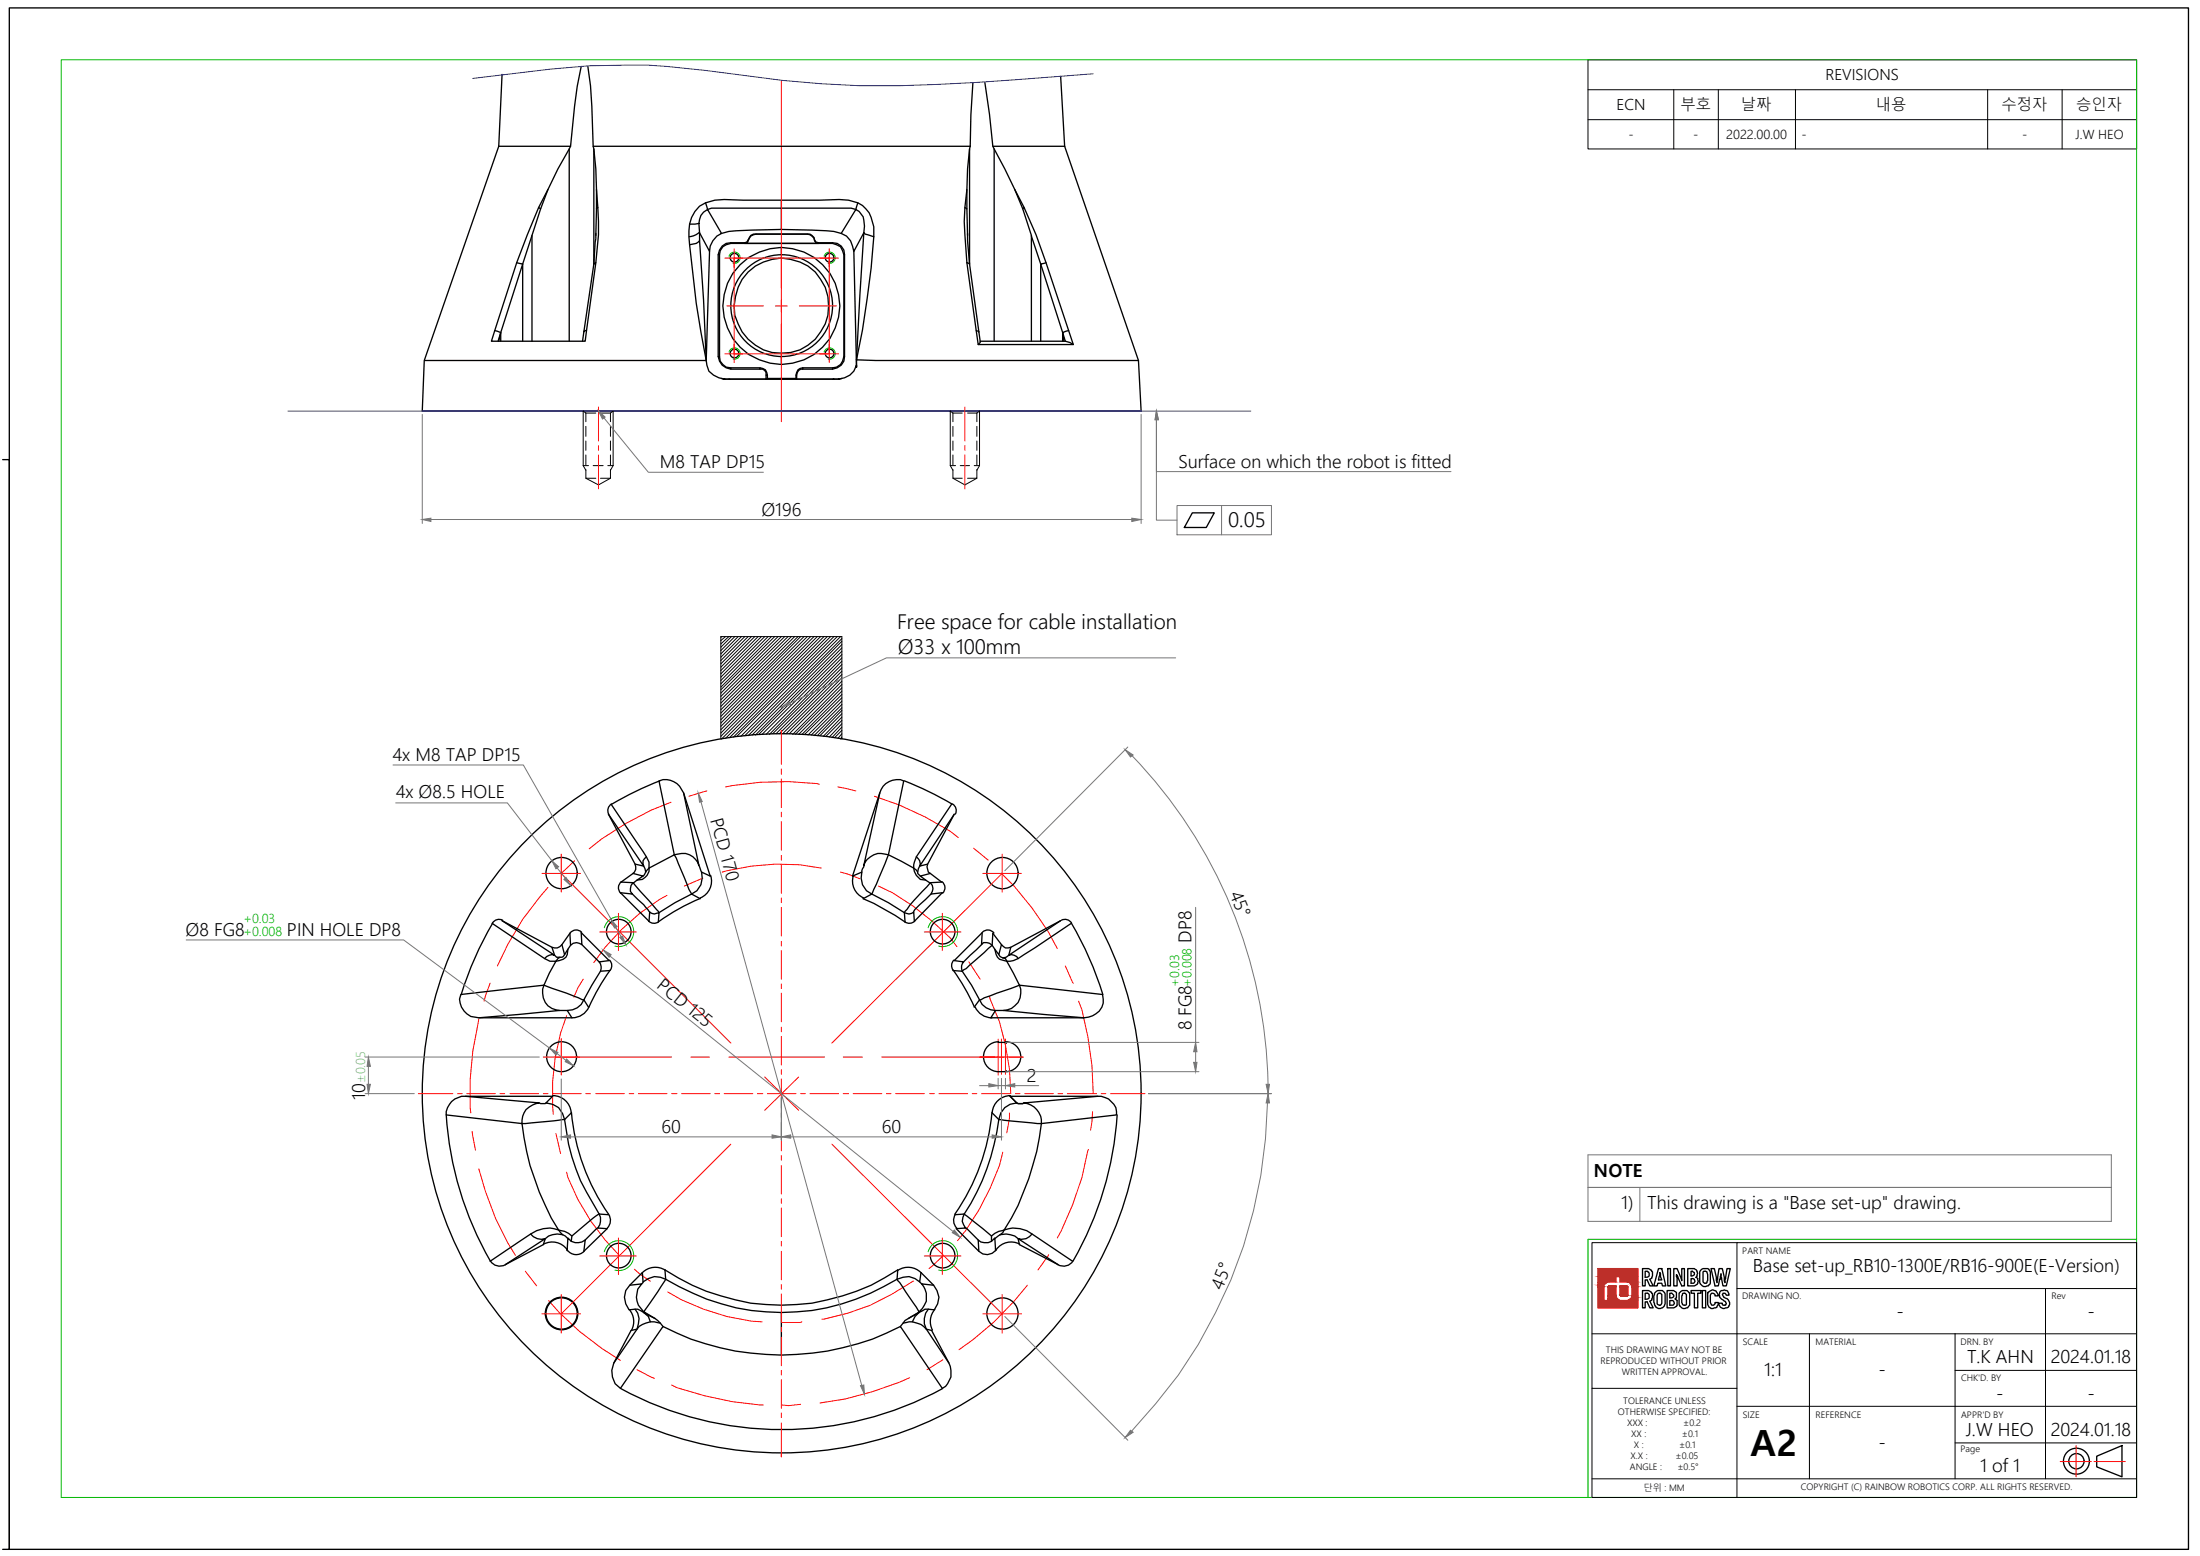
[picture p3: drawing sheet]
<svg xmlns="http://www.w3.org/2000/svg" width="420mm" height="297mm" viewBox="0 0 420 297" stroke-linecap="round" stroke-linejoin="round" font-family="sans-serif">
<g fill="none" stroke="#000" stroke-width=".25">
<path d="M1.8 1.5h416.2v294.3h-416.2zM95.9 14.2l-.6 13.7M111 12.7l-.8 3.8-.5 3.8-.7 7.6M112.3 12.7l.5 3.7 .5 11.5M185.8 15.9l-.4 6.1-.1 5.9M188.1 15.7l.9 6.1 .6 6.1M202.6 14.6l.7 13.3M95.3 27.9l-14.3 40.9-.4 9.7h137.3l-.5-9.7M95.3 27.9h13.7l-2.4 4.3-3.7 7.4-4.2 10.6M102.9 39.6l.4 .3M104.6 36.2l-1.3 3.7-1.7 5v20.2M108.7 28.4v36.7"/>
<path d="M113.4 28.4v22M113.9 39.9l-.1 5.6M113.9 36.2v3.7M114.2 39.6l-.3 .3M134.7 38.7l.4 1.3 .8-.3h13.3v4.1M149.2 38.2v1.5h13.4l.8 .3 .4-1.3M163.4 40a3.3 3.3 0 0 1 1.7 3.2l-.1 1.2-1.9 3.6-.7-2-.7-.9-1-.5zM184.3 39.6l.4 .3 .1 5M184.7 36.2v3.7M185.2 28.4v22M185.3 27.9h-72l.5 4.3 .1 4a55.2 55.2 0 0 1-.1 14l-2 14.9h-17.9l4.8-14.9M185.3 27.9l-.5 4.3-.1 4-.5 6.1 .5 7.9"/>
<path d="M189.9 28.4v36.7M193.8 36.2l1.5 3.7 1.7 5v20.2M195.6 39.6l-.3 .3M203.3 27.9h-13.7l6 11.7 2.3 5.2 7.1 21h-18.2l-2.1-15.6M203.3 27.9l14.1 40.9M98.7 50.2l1.1 .2-4.2 13.1-.3 1.6M101.6 44.9l-1.8 5.5v14.7M113.4 50.4l-2.1 14.7M113.8 45.6l-.4 4.8M113.8 50.2l-.4 .2M113.8 44.6v.3M131.7 42.8l-.1 1.3 .1 2.6a187.6 187.6 0 0 0 3.2 22.1"/>
<path d="M131.7 42.8a5.4 5.4 0 0 1 4.8-4.6l1.8-.1 3.6 .1h14.7l3.7-.1a6 6 0 0 1 5.7 2.5l.9 2.7a136.9 136.9 0 0 1-3.3 25.4l1.4-24.3M133.5 42.7l-1.8 .1M133.6 44.3l-.7 .5-1.3 .4M133.6 44.4l1.3 24.4M133.6 46l-.6 .5-1.3 .2M134.4 40.5l.7-.5 2.7 4.6a3.8 3.8 0 0 0-2.3 3.4l-1.9-3.6a4.2 4.2 0 0 1 .8-3.9zM135.5 48l-.6 20.8M137.4 48.6v19.5h-.2M137.8 44.6l1.4-.4a132.3 132.3 0 0 1 20.1 0l1.4 .4M139.6 46.3v.2h19.4v-.2M139.6 46.5a2.17 2.17 0 0 0-2.2 2.1h-.2M142.2 46.5h14.1"/>
<path d="M142.9 45.8l-.2 .5-.5 .2v-.2M142.9 46a1.55 1.55 0 0 1 1.5-1.3h9.8a1.57 1.57 0 0 1 1.4 1.3M149.2 47.2v1.4M155.6 45.8l.2 .5 .5 .2v-.2M159 46.5l1.5 .6 .7 1.5h.1M161.2 48.6v19.5h.1M163.1 48l.5 22.1M165 44.4l.2 .3 1.7 .5M184.7 50.2l.5 .2M184.8 44.6l.4 5.8M185.2 50.4l1.7 13M197 44.9l1.8 5.5v14.7"/>
<path d="M199.8 50.2l-1 .2 4.1 13.1M81.2 68.8h53.7a3 3 0 0 0 2.4 3.3l1.1 .3h20.7a4 4 0 0 0 4.5-2.7v.4v-1.4l3.7 .1h50.1M94.5 63.1l1.1 .4-.5 1.6M95.6 63.5v1.6M112 63.1l-.5 .1v.2M137.4 68.1a2.17 2.17 0 0 0 2.2 2.1v.3M137.8 72.2l.4 .2M138.4 72.4h-.2h1.1M139.2 72.4h20.1h-.2M139.6 70.2h5.6v.3M145.2 70.2a1.31 1.31 0 0 1 1.4 1.4M146.3 71.6h.3v.6"/>
<path d="M149.2 68.2v1.4M152.1 71.6h-.1v.6l.1 .2a1.4 1.4 0 0 1 1.2-1.9h5.7a2.38 2.38 0 0 0 2.3-2.4v-19.5a2.18 2.18 0 0 0-2.3-2.3h-2.7l-.5-.1-.2-.4a1.29 1.29 0 0 0-1.4-1.1h-9.8a1.32 1.32 0 0 0-1.5 1.1l-.3 .4-.4 .1h-2.6a2.38 2.38 0 0 0-2.4 2.3v19.5a2.63 2.63 0 0 0 2.4 2.4h5.6a.95 .95 0 0 1 1.1 1.1v.8l.3-.2h5.4M153.3 70.2a1.31 1.31 0 0 0-1.3 1.4M159 70.2h-5.7v.3M159.3 72.4h1h-.2M160.8 72.2l-.5 .2M161.2 68.1a2.17 2.17 0 0 1-2.2 2.1v.3M186.4 63.1l.5 .3M186.8 65.8l.4-.4v-.3h16.3l.8 .3 .7 .4M186.9 63.4l.3 1.7M202.9 63.5l.3 1.6M202.9 63.5v1.6"/>
<path d="M204.1 63.1l-1.2 .4 .6 1.6M.5 87.7h1.3v208.1h-1.3M227.7 97.9h4.2l-1.5 2.8h-4.2zM116.7 153.5l6.7 10.1 .6 1v1.1l4.8-2.5M116.8 153.5a1.46 1.46 0 0 0-.6 1.9M125.9 149.1a3.6 3.6 0 0 1 4.7 2.3l2.9 13.8a3.2 3.2 0 0 0-4.1-2.1l-.6 .1zM126 149l-4.6 2.1-4.5 2.4M130.6 151.4l5 15.8-1.6-.7a3.4 3.4 0 0 1-1.9 4.2l-.5-.9-2.4-6-.4-.6M168 151.4l-5.2 15.8 1.8-.7a3.4 3.4 0 0 0 1.9 4.2l3.2-7.5 4.8 2.5v-.6l.5-1.5 6.7-10.1M168.7 150.1a3.5 3.5 0 0 1 3.9-1l-2.9 14.1a3.5 3.5 0 0 0-4.7 2l3-13.8zM172.7 149l4.6 2.1 4.5 2.4M181.9 153.5a1.46 1.46 0 0 1 .6 1.9"/>
<path d="M94 176.3l10 6.7 1 .5h1.2l-1.3 2.3-1 2.3 7.6 2.8a3.3 3.3 0 0 1-3.2 2M94.1 176.2a64.3 64.3 0 0 0-6 13.7M96 175.7a1.46 1.46 0 0 0-1.9 .5M111.1 178a1.46 1.46 0 0 0-2.2 .1M118.7 168.3a1.46 1.46 0 0 0-.2 2.2M120.8 170.7l2.1 2 1.2 1.4M120.9 166.7l-2.3 1.7 2.4 .1a1.35 1.35 0 0 0-.2 2.2l-2.3-.3 5.5 5.5 .1-1.8a1.41 1.41 0 0 0 1.8 .1l-.2 1.8M120.9 166.7l1.9 .5-1.8 1.3M120.9 168.5l5 5.7 3-1.9 3.2-1.6 1.6 .9M121.3 165l1.6 .3a1.21 1.21 0 0 1-.1 1.9M123.3 166.5l.7-.8a2.12 2.12 0 0 1-2.3 2.3M123.4 163.6a1.27 1.27 0 0 0-.5 1.7l-6.7-9.9 5.1 9.6a1.39 1.39 0 0 1-.4 1.7"/>
<path d="M123.9 175.8a1.46 1.46 0 0 0 1.9 .2M133.5 165.2l.5 1.3M133.7 171.5a40.3 40.3 0 0 0-7.9 4.5M135.7 167.1a3.5 3.5 0 0 1-2 4.3M163 167.1a3.5 3.5 0 0 0 2 4.3M164.8 171.6l1.7-.9 3.2 1.6 3 1.9 .1 1.8a53.2 53.2 0 0 0-8-4.4zM165 165.2l-.4 1.3M174.7 175.8a1.46 1.46 0 0 1-1.9 .2M175 163.6a1.47 1.47 0 0 1 .6 1.7l6.6-9.9-5 9.6-.2 .5 .3 1 2.5 1.9-2.3 .1-1.7-1.3 1.9-.5M175.3 166.5l-.8-.8a2.96 2.96 0 0 0 1.3 2.2l1 .1M177.2 165l-1.6 .3a1.21 1.21 0 0 0 .2 1.9M177.5 168.5a1.35 1.35 0 0 1 .3 2.2l2.2-.3-5.4 5.5-.1-1.8a1.41 1.41 0 0 1-1.8 .1l.5-.6a27.4 27.4 0 0 1 3.8-4.3l.7-.8"/>
<path d="M177.8 170.7l-2.2 2a2.85 2.85 0 0 0-1.1 1.4M179.9 168.3a1.46 1.46 0 0 1 .1 2.2M187.6 178l-.1 2.3 .3-.4h.7l.5 .2 .5 .4-5 4.4-.7 .5a1.62 1.62 0 0 1 .2-1.8l-1.8-.2zM187.6 178a1.46 1.46 0 0 1 2.2 .1M189.6 178.2l1.7 2.1-.5 1.9-1.3-1.7zM202.7 175.7a1.46 1.46 0 0 1 1.9 .5M204.6 176.3l-9 5.9a4.4 4.4 0 0 1-3.3 1.3l2.4 4.6M204.6 176.2a64.3 64.3 0 0 1 6 13.7M88 189.9l15.9-1.8a3.4 3.4 0 0 0 2.9 4.8l-15.4 1.4-.7-.1a3.5 3.5 0 0 1-2.9-3.5zM105.4 180.8l.5 1.6 .4 .3h1l.5-.5M106.8 192.9h1.5l.9 1.4h-17.8M107.3 180.3l.5 1.9"/>
<path d="M107.8 182.2l1.2-1.7-.2-2.3-1.5 2.1a1.45 1.45 0 0 1-1.9 .5l-9.5-5 10 6.6a1.73 1.73 0 0 0-1.9 .6M108.5 181.2a1.79 1.79 0 0 1-1.7 2.2l-.6 .1 .7-.8M109 180.5a1.54 1.54 0 0 1 2.1-.2l-.1-2.3 5.3 5.4-1.9 .2a1.73 1.73 0 0 1 .3 1.8M111.1 180.3l3.3 3.3M116.4 183.3a1.46 1.46 0 0 1 .2 1.9M116.5 185.3l-1.8 .1-1.7 2.7-1.5 2.8 .9 1.4M116.5 185.2a47.4 47.4 0 0 0-4.3 7.5 3.5 3.5 0 0 1-2.9 1.6M182 185.3l1.8 .1 1.7 2.7 1.6 2.8-1 1.4M182 185.2a40.3 40.3 0 0 1 4.1 7M182.2 183.3a1.46 1.46 0 0 0-.2 1.9M186.2 192.2a3.5 3.5 0 0 0 3.2 2.1M187.5 180.3l-3.5 3.3"/>
<path d="M190 181.2a2.16 2.16 0 0 0 2.3 2.3l-.3-.5-.5-.1M190.6 199h1.4M190.7 198.9a2.86 2.86 0 0 0-2.9 2.8 2.86 2.86 0 0 0 2.9 2.9M191.3 180.3a1.27 1.27 0 0 0 1.7 .5l9.6-5-9.9 6.6a1.47 1.47 0 0 1 1.7 .6M191.6 192.9h-1.5l-.9 1.4h17.8M192 199.1h.1M192.1 198.9a2.86 2.86 0 0 1 2.8 2.8 2.86 2.86 0 0 1-2.8 2.9M193 180.8l-.3 1.6-.5 .3-.7 .2-.5-.3-.2-.4M194.7 188.1l15.9 1.8a3.5 3.5 0 0 1-3.6 4.4l-15.4-1.4a3.4 3.4 0 0 0 3.1-4.8zM194.7 188.1l-7.6 2.8a3.3 3.3 0 0 0 3 2M85.2 212.8a62.4 62.4 0 0 0 8.8 28.3 2.17 2.17 0 0 0 2.5 .3M86.2 210.3a4 4 0 0 1 2.7-1l14.1 1.3a3.5 3.5 0 0 0-3.3 3.9l-14.5-1.7a3.4 3.4 0 0 1 1-2.5z"/>
<path d="M88.9 209.3h16.6l-1.2 1.3a3.5 3.5 0 0 1 3.5 3.1l-8.1 .8M99.7 214.5a51 51 0 0 0 7 20.3 5.4 5.4 0 0 0-5.4 .8l-7.7 5.2M103 210.6l.3 .1h.8l.2-.1M105.6 209.2a3.5 3.5 0 0 1 3.5 3.1M109.1 212.5l-1.3 1.2a38.9 38.9 0 0 0 6.6 18.1l1.8 .1M109.1 212.3a40.3 40.3 0 0 0 7.1 19.5M189.4 212.3a40.3 40.3 0 0 1-7 19.5M189.5 212.5l1.3 1.2a43 43 0 0 1-6.6 18.1l-1.8 .1M190.6 204.6h1.4M192 204.5h.1M192.9 209.3l1.5 1.4h.9l.3-.1M192.9 209.3l1.3 1.3a3.5 3.5 0 0 0-3.4 3.1l8.1 .8a48.7 48.7 0 0 1-7.1 20.3 5.4 5.4 0 0 1 5.3 .8l7.8 5.2"/>
<path d="M192.9 209.3h16.8M193 209.2a3.5 3.5 0 0 0-3.5 3.1M194.2 210.6l.2 .1h.9l.3-.1M195.6 210.6l14.1-1.3a3.3 3.3 0 0 1 3.5 2.9v.6l-14.3 1.7a3.7 3.7 0 0 0-3.3-3.9zM213.4 212.8a64.2 64.2 0 0 1-8.4 27.9M101.3 235.6a2.56 2.56 0 0 0 2.8 .9l-7.6 4.9 7.3-3.8a2.35 2.35 0 0 1 2.6-2l1 .1M103.8 237.5a3.5 3.5 0 0 1 4.5 1M107.4 235.7l-.7-.9a4.1 4.1 0 0 1 2.5 1.2l4.1-3.5 1.1-.7a2.52 2.52 0 0 1-.2 2.6l1.8 .2-4.5 4.3 .3-2.2a2.26 2.26 0 0 1-3.3-.4l-.2 2.1M107.4 235.7l.6 .3 .5 .5M108.3 238.4v.3zM108.4 238.7a2.1 2.1 0 0 0 3.1 .2M109.2 236l-.1 1"/>
<path d="M114.2 234.4l-2.4 2.3M116.2 231.8a2.1 2.1 0 0 1-.2 2.6M182.5 231.8a2.1 2.1 0 0 0 .2 2.6M184.4 234.4l2.4 2.3M189.4 237v-1l-5.2-4.2a2.01 2.01 0 0 0 .2 2.6l-1.8 .2 4.3 4.3a2.18 2.18 0 0 0 3.3-.3l-.1-.2M190.1 238.7l-.1-2.4a2.09 2.09 0 0 1-3.2 .4l.1 2.2M191 235.7l.5-.4 .3-.5a4.2 4.2 0 0 0-2.4 1.2M191 235.7l-1 .8M194.7 237.5a3.5 3.5 0 0 0-4.4 1M197.1 235.6a2.29 2.29 0 0 1-2.7 .9l7.7 4.9-7.4-3.8-.3-1.1a3.9 3.9 0 0 0-3.4-.8M120.2 250a3.5 3.5 0 0 1 .4 3.9M120.3 245.3l2.3-.2-.4 .5a3.5 3.5 0 0 0 1 5h-.3a2.58 2.58 0 0 0-2.8-.6 3.4 3.4 0 0 1 .2-4.7z"/>
<path d="M121.3 249.9l.5 .8 .2 1-.3 2-1.2 .3-3.3 6.2a3.8 3.8 0 0 0 1.3 4.8l8.1-11.8a49.8 49.8 0 0 0 45.4 0l8 11.8a3.5 3.5 0 0 0 1.2-4.8l-3.3-6.2-1-.3a3.4 3.4 0 0 1 .4-3.8M122.7 242.9l.1 1.9-.2 .3M122.7 242.9l-2.4 2.4M123.2 250.6l1.9 1.1M124.2 252.3l-.4-1-.9-.7 .9 .5a5.4 5.4 0 0 1 2.3 1.5M126.6 253.2l-.5-.6a3.9 3.9 0 0 0-4.4 1.1l-4.5 6.5M127 242.4a40 40 0 0 0 19.3 6.6 40.6 40.6 0 0 0 25.2-6.6l-.2 1.8a41.6 41.6 0 0 1-44.2 0zM127.1 242.5a3.5 3.5 0 0 0-4.4 .4M127.1 244.2a3.5 3.5 0 0 0-4.3 .5M127.1 244.2l-4.2 6.2M149.2 250.6v8.1M171.5 242.5a3.5 3.5 0 0 1 4.4 .4"/>
<path d="M172 253.2l.5-.6a3.9 3.9 0 0 1 4.4 1.1l4.3 6.5M175.4 250.6l-1.9 1.1M175.5 250.6l-.7 .7-.6 1M175.5 250.6l-2.7 1.5-.3 .5M175.6 244.7l.4 .4M175.9 242.9l-.3 1.8a3.4 3.4 0 0 0-4.3-.5l4.2 6.2M175.9 242.9l2.4 2.4M176 245.1l2.3 .2a3.4 3.4 0 0 1 .1 4.7 3.2 3.2 0 0 0-2.9 .6h-.1a3.5 3.5 0 0 0 1-5zM178.5 250a3.5 3.5 0 0 0-.4 3.9M204.9 240.7a2.14 2.14 0 0 1-2.9 .7M313.7 242.2h.9a1.14 1.14 0 0 1 .9 1.8l-.4 .2 .6 1.3h-.6l-.5-1.2h-.4v1.2h-.5zM313.7 246.4h.9a1.02 1.02 0 0 1 .9 1.5v.2l-.4 .3 .6 1.3h-.6l-.5-1.2h-.4v1.2h-.5z"/>
<path d="M314.2 242.7h.4a.62 .62 0 0 1 .4 .6 .62 .62 0 0 1-.4 .5h-.4zM314.2 246.9h.4a.62 .62 0 0 1 .4 .5 .62 .62 0 0 1-.4 .6h-.4zM316 246.9a1.25 1.25 0 0 1 1.8-.3l.2 .4v1.7a1.02 1.02 0 0 1-.9 1.1 1.02 1.02 0 0 1-1.1-1l-.2-.1zM316.6 247l.5-.1 .3 .2v1.7l-.3 .4-.6-.3v-1.6zM316.7 242.2h.7l.7 3.3h-.6l-.1-.5h-.8l-.1 .5h-.7zM317 242.9l.4 1.4h-.7zM318.4 246.4h1.3l.1 .1a.51 .51 0 0 1 .4 .8v.5l-.3 .1a1.23 1.23 0 0 1 .3 1.5l-.5 .3h-1.3zM318.5 242.2h.5v3.3h-.5zM318.9 248.3h.5a.54 .54 0 0 1 .1 .9h-.6zM318.9 246.9h.4l.4 .4v.2l-.4 .3h-.4zM319.7 242.2h.6l.9 2.3v-2.3h.5v3.3h-.5l-1-2.2 .1 2.2h-.6zM320.7 246.9a1.25 1.25 0 0 1 1.8-.3l.2 .4v1.7a.57 .57 0 0 1-.2 .7 1 1 0 0 1-1.2 .3 1 1 0 0 1-.6-1z"/>
<path d="M321.3 247l.5-.1 .3 .2v1.9l-.2 .2-.6-.2-.1-.3v-1.3zM322.3 242.2h1a.96 .96 0 0 1 .8 .6 .96 .96 0 0 1-.2 1 .83 .83 0 0 1 .5 .8 .83 .83 0 0 1-.5 .7l-.3 .2h-1.3zM323 244.1h.3a.54 .54 0 0 1 .2 .9h-.5zM323 242.7l.6 .2v.3a.49 .49 0 0 1-.6 .4zM323 246.4h1.9v.5h-.7v2.8h-.6v-2.8h-.6zM324.7 242.6a1.47 1.47 0 0 1 1.7-.3l.2 .5v1.7a.74 .74 0 0 1-.6 1 1 1 0 0 1-1.4-1 3 3 0 0 1 .1-1.9zM325.1 246.4h.7v3.3h-.7zM325.2 242.8l.2-.1 .6 .1a2.63 2.63 0 0 1 0 1.8l-.1 .4h-.4l-.3-.3zM326.3 246.6a1.08 1.08 0 0 1 1.5-.1l.4 .9h-.7v-.3a.49 .49 0 0 0-.7-.1l-.2 .3v1.4l.3 .5h.4l.2-.3v-.2h.7v.3l-.3 .4a1.02 1.02 0 0 1-1 .4 1.02 1.02 0 0 1-.8-.8v-2.1zM326.8 242.2h.6l.5 2.6 .4-2.6h.6l.5 2.6 .4-2.6h.7l-.8 3.3h-.6l-.4-2.3-.2 1h-.1l-.2 1.3h-.7zM328.5 246.5l.8-.3 .3 .2a.68 .68 0 0 1 .6 .9h-.5l-.3-.4h-.3l-.2 .2 .3 .5a1.13 1.13 0 0 1 1 .8 1.13 1.13 0 0 1-.4 1.3h-.2a.86 .86 0 0 1-1-.1 .86 .86 0 0 1-.3-.8h.6l.2 .4h.5a.8 .8 0 0 0-.5-1.1 1.02 1.02 0 0 1-.6-1.6zM118.6 265.1a64.2 64.2 0 0 0 61.4 0"/>
<path d="M400.4 278l4.9-2v5.9l-4.9-1.9z"/>
<circle cx="140.3" cy="49.2" r=".83"/>
<circle cx="149.2" cy="58.4" r="11.2"/>
<circle cx="149.3" cy="58.4" r="9.1"/>
<circle cx="149.3" cy="58.3" r="9.7"/>
<circle cx="158.4" cy="49.2" r=".83"/>
<circle cx="140.3" cy="67.5" r=".83"/>
<circle cx="158.4" cy="67.5" r=".83"/>
<circle cx="107.3" cy="166.7" r="2.98"/>
<circle cx="118.2" cy="177.8" r="2.35"/>
<circle cx="180" cy="177.8" r="2.35"/>
<circle cx="191.5" cy="166.7" r="2.98"/>
<circle cx="107.3" cy="201.7" r="2.86"/>
<circle cx="149.3" cy="208.7" r="68.7"/>
<circle cx="118.2" cy="239.7" r="2.35"/>
<circle cx="180" cy="239.7" r="2.35"/>
<circle cx="107.3" cy="250.7" r="3.1"/>
<circle cx="107.3" cy="250.7" r="2.98"/>
<circle cx="191.5" cy="250.7" r="2.98"/>
<circle cx="396.6" cy="278.9" r="2.48"/>
<circle cx="396.6" cy="278.9" r="1.46"/>
</g>
<g fill="none" stroke="#f00" stroke-width=".19">
<path d="M149.2 15.4v65.1M138.4 49.3h3.5M138.8 58.4h7M140.2 49.3h18.2v18.2h-18.2zM140.2 47.5v3.5M148.1 58.4h2.3M152.7 58.4h7.1M156.6 49.3h3.5M158.4 47.5v3.5M114.3 77.7v6.5M138.4 67.5h3.5M140.2 65.8v3.4"/>
<path d="M156.6 67.5h3.5M158.4 65.8v3.4M184.3 77.7v6.5M114.3 85.1v.9M114.3 86.9v6.4M184.3 85.1v.9M184.3 86.9v6.4M149.2 139.4v6.5M128.1 153.1a54.8 54.8 0 0 0-15.6 8.9M135 151l-3.4 1M149.2 146.8v1M149.2 148.7v5.5"/>
<path d="M149.2 155.1v.8M149.2 156.8v5.5M156.5 149.7a52.7 52.7 0 0 0-17.9 .5M160 150.2l3.4 .8M167 152l4.7 1.7 5 2.2 4.7 2.7 1.6 1.3M103.5 166.7h7.4M104.6 169.4a52 52 0 0 0-9.6 15M107.2 163.1v7.2M109.7 164.3l-2.5 2.4 32.4 32.4M114.6 177.9h6.9M118.1 174.4v7.1M127.4 170.9a40.2 40.2 0 0 0-14 12.9"/>
<path d="M134.2 167.6l-3.5 1.5M149.2 163.3v.9M149.2 165.1v5.4M149.2 171.4v.9M149.2 173.2v5.5M149.2 179.7v.9M156.8 165.7a40.6 40.6 0 0 0-18.9 .8M160.5 166.5l3.7 1.3M167.8 169.1a45.9 45.9 0 0 1 13.7 10l1.3 1.6M176.5 177.9h7M180 174.4v7.1M185.9 161.9l2.8 2.3"/>
<path d="M187.7 166.7h7.4M191.3 166.7a53.7 53.7 0 0 1 10.6 14.4M191.4 163.1v7.2M191.4 166.7l-32.5 32.4M91.4 194.5a58.9 58.9 0 0 0-1.5 18M93.6 187.7l-1.1 3.4M107.2 198.2v7M108.2 193.9a41.1 41.1 0 0 0-2.5 18.8M111.4 186.9l-1 1.7-.8 1.8M149.2 181.5v5.4M149.2 187.8v.9M149.2 189.6v5.5"/>
<path d="M149.2 196.1v.9M149.2 197.9v5.4M185 183.6l2.2 3.3M189 190.2l.1 .5a43.7 43.7 0 0 1 3.9 18.1M190.6 198.4v6.8M191.3 198.4v6.7M192 198.4v6.7M203.5 184.4l1.5 3.3M206 191.1l.6 1.7 1.2 5.2 .7 5.3 .3 5.5M79.9 208.8h6.6M87.4 208.8h.9M89.2 208.8h5.4"/>
<path d="M90.2 216l.6 3.6M95.5 208.8h.9M97.4 208.8h5.5M103.8 201.8h24.5M103.8 208.8h.8M105.5 208.8h5.5M106.2 216.4l.9 3.8M111.9 208.8h.9M113.8 208.8h5.5M120.1 208.8h.9M121.9 208.8h5.5M128.3 208.8h1"/>
<path d="M130.2 208.8h5.4M132 201.8h3.5M136.5 208.8h.9M138.3 208.8h5.5M139.2 201.8h18.3M139.6 218.4l-32.4 32.4M144.7 208.8h1M146.1 205.6l6.4 6.3M146.6 208.8h5.4M149.2 204.2v.9M149.2 206v5.6M149.2 212.5v.8"/>
<path d="M149.2 214.2v5.5M152.5 205.6l-6.4 6.3M152.9 208.8h.9M154.7 208.8h5.4M158.9 218.4l32.5 32.4M161 201.8h3.7M161 208.8h1.1M162.9 208.8h5.5M168.4 201.8h27.1M169.3 208.8h.9M171.1 208.8h5.4M177.5 208.8h.9"/>
<path d="M179.3 208.8h5.5M185.7 208.8h.9M187.5 208.8h5.4M191.5 219.9l-.6 2.6a47.3 47.3 0 0 1-8 14.3M192.8 212.5v1l-.5 2.8M193.9 208.8h.9M195.7 208.8h5.5M202.1 208.8h.8M203.8 208.8h5.6M207.9 219.4l-.1 .2a56.5 56.5 0 0 1-5.9 16.7M208.7 212.2l-.4 3.6M210.3 208.8h.9"/>
<path d="M212.1 208.8h6.6M91.4 223.1a54.2 54.2 0 0 0 7 16.5M108.2 223.8a39.1 39.1 0 0 0 10.2 16M114.6 239.8h6.9M118.1 236.3v7M149.2 220.6v.9M149.2 222.5v5.5M149.2 228.8v.9M149.2 230.6v5.5M149.2 237v.9M149.2 238.9v5.4M176.5 239.8h7"/>
<path d="M180 236.3v7M180.2 239.6l-2.8 2.6M200.3 239.5l-2.1 2.9M100.3 242.7l2.2 2.8M103.5 250.8h7.4M104.8 248.3a53.3 53.3 0 0 0 13.7 11.4M107.2 247.1v7.4M121.2 242.3l1 .9 2 1.4M127.5 246.6a40.4 40.4 0 0 0 18 5.7M149.2 245.2v.9M149.2 247v5.5M149.2 253.4v.8"/>
<path d="M149.2 255.3v5.4M153.2 252.3l-.4 .2h-3.4M174.5 244.6h-.1a40.9 40.9 0 0 1-17.4 7.2M180.1 259.6l-3.1 1.9M187.7 250.8h7.4M191.4 247.1v7.4M196.2 245.3a55.4 55.4 0 0 1-13.1 12.4M121.7 261.5l3.3 1.6M128.3 264.4l1 .5a59.6 59.6 0 0 0 16.5 3.3M149.2 261.6v.9M149.2 263.4v5.4M149.2 269.7v.9"/>
<path d="M149.2 271.6v6.5M152.9 268.1l-2.3 .2-1.2-.1M173.7 263a60.9 60.9 0 0 1-17.1 4.8M393.4 279h6M396.5 276v5.9M399.9 279h6"/>
</g>
<path d="M11.7 11.4h396.4v274.5h-396.4zM139.2 48.9a1.08 1.08 0 0 1 1.4-.7 1.08 1.08 0 0 1 .7 1.3 1.08 1.08 0 0 1-1.3 .7M157.4 48.9a1.08 1.08 0 0 1 1.3-.7 1.08 1.08 0 0 1 .8 1.3 1.08 1.08 0 0 1-1.3 .7M139.2 67.2a1.08 1.08 0 0 1 1.4-.8 1.08 1.08 0 0 1 .7 1.4 1.08 1.08 0 0 1-1.3 .7M157.4 67.2a1.08 1.08 0 0 1 1.3-.8 1.08 1.08 0 0 1 .8 1.4 1.08 1.08 0 0 1-1.3 .7M115.4 177.1a2.86 2.86 0 0 1 3.5-2 2.86 2.86 0 0 1 2 3.5 2.86 2.86 0 0 1-3.5 2M177.3 177.1a2.86 2.86 0 0 1 3.5-2 2.86 2.86 0 0 1 2 3.5 2.86 2.86 0 0 1-3.5 2M115.4 239a2.86 2.86 0 0 1 3.5-2.1 2.86 2.86 0 0 1 2 3.5 2.86 2.86 0 0 1-3.5 2.1M177.3 239a2.86 2.86 0 0 1 3.5-2.1 2.86 2.86 0 0 1 2 3.5 2.86 2.86 0 0 1-3.5 2.1M408.1 236.6h-104.8v49.3" fill="none" stroke="#00b800" stroke-width=".19"/>
<path d="M208.8 14.1a591 591 0 0 1-37.1 2.3 209 209 0 0 1-37-3 111.8 111.8 0 0 0-29.5-.2l-14.9 1.8M55 78.5h183.9" fill="none" stroke="#00f" stroke-width=".19"/>
<g fill="none" stroke="#000" stroke-width=".19">
<path d="M303.3 11.4h104.8v17h-104.8zM303.3 17.1h104.8M319.7 17.1v11.3M328.2 17.1v11.3M342.9 17.1v11.3M379.6 17.1v11.3M393.8 17.1v11.3M303.3 22.8h104.8M111.9 78.9h1.9M111.9 78.9l-.5-.4v10.4M111.9 78.9v1.6M114.7 78.9h1.9"/>
<path d="M116.6 78.9l.5-.4v10.4M116.6 78.9v1.6M182 78.9l-.5-.4v10.4M182 78.9h1.8M182 78.9v1.6M184.8 78.9h1.8M186.6 78.9l.5-.4v10.4M186.6 78.9v1.6M111.4 88.9h1M111.4 88.9l.5 .9M111.9 89.6v1.7h1.9M111.9 91.3l2.4 1.3 2.3-1.3"/>
<path d="M111.9 81.4v1.9M111.9 84.2v1.8M111.9 86.9v1.9M113.3 88.9h1.9M116.1 88.9h1M116.6 89.6v1.7h-1.9M116.6 81.4v1.9M116.6 84.2v1.8M116.6 86.9v1.9M117.1 88.9l-.5 .9M181.5 88.9l.5 .9M181.5 88.9h1"/>
<path d="M182 89.6v1.7h1.8M182 91.3l2.3 1.3 2.3-1.3M182 81.4v1.9M182 84.2v1.8M182 86.9v1.9M183.4 88.9h1.8M186.1 88.9h1M186.6 89.6v1.7h-1.8M186.6 81.4v1.9M186.6 84.2v1.8M186.6 86.9v1.9M187.1 88.9l-.5 .9"/>
<path d="M137.9 121.5l-.2 .2M138.6 121.5l-.9 .8M139.2 121.5l-1.5 1.4M139.7 121.5l-2 2.1M140.3 121.5l-2.6 2.7M141 121.5l-3.3 3.3M141.6 121.5l-3.9 4M142.2 121.5l-4.5 4.6M142.9 121.5l-5.2 5.2M143.5 121.5l-5.8 5.9M144.1 121.5l-6.4 6.5M144.8 121.5l-7.1 7.1"/>
<path d="M145.4 121.5l-7.7 7.8M146.1 121.5l-8.4 8.4M146.7 121.5l-9 9M147.3 121.5l-9.6 9.7M148 121.5l-10.3 10.2M148.6 121.5l-10.9 10.8M149.2 121.5l-11.5 11.5M149.9 121.5l-12.2 12.1M150.5 121.5l-12.8 12.7M151.1 121.5l-13.4 13.4M151.8 121.5l-14.1 14M152.4 121.5l-14.7 14.6"/>
<path d="M152.9 121.5l-15.2 15.3M153.5 121.5l-15.8 15.9M154.2 121.5l-16.5 16.5M154.8 121.5l-17.1 17.2M155.4 121.5l-17.7 17.8M156.1 121.5l-18.4 18.4M156.7 121.5l-19 19.1M157.4 121.5l-19.6 19.6M158 121.5l-19.4 19.5M158.6 121.5l-19.3 19.3M159.3 121.5l-19.2 19.2M159.9 121.5l-19.2 19.1"/>
<path d="M160.5 121.5l-19 19.1M160.8 121.9l-18.6 18.5M160.8 122.4l-17.9 18M160.8 123l-17.2 17.3M160.8 123.7l-16.5 16.6M160.8 124.3l-15.9 15.9M160.8 125l-15.3 15.2M160.8 125.6l-14.5 14.6M160.8 126.2l-13.9 14M160.8 126.9l-13.2 13.2M160.8 127.5l-12.6 12.6M160.8 128.1l-12 12"/>
<path d="M160.8 128.8l-11.3 11.3M160.8 129.4l-10.7 10.7M160.8 130l-10.1 10.1M160.8 130.7l-9.4 9.5M160.8 131.3l-8.9 8.9M160.8 131.9l-8.3 8.3M160.8 132.6l-7.6 7.6M160.8 133.2l-7.1 7M160.8 133.8l-6.5 6.5M160.8 134.5l-5.9 5.8M160.8 135.1l-5.4 5.3M160.8 135.6l-4.7 4.8"/>
<path d="M160.8 136.3l-4.2 4.1M160.8 136.9l-3.6 3.7M160.8 137.5l-3.1 3.1M160.8 138.2l-2.4 2.5M160.8 138.8l-1.9 2M160.8 139.4l-1.4 1.4M137.7 141.1v-19.6h23.1v19.6M160.8 140.1l-.8 .9M160.8 140.7l-.3 .4M192 199.1h.1M192 204.5h.1M331.7 237.2h-27.7v27.8h27.7"/>
<path d="M304 254.6h69.4M331.7 246h76.4M345.6 254.6v27.7M373.4 254.6v27.7M373.4 254.6h17.3v27.7M390.7 246v8.6h17.4M304 265v20.9h104.1v-48.7h-76.4v48.7M331.7 268.5h76.4M373.4 261.6h34.7M373.4 275.4h34.7M304 282.3h104.1"/>
</g>
<g fill="#e03c31" stroke="#e03c31" stroke-width=".19">
<path d="M305.2 242.2l7.6 1.5v-1.5zM305.2 242.2l7.6 1.5h-7.6z"/>
<path d="M309.4 243.7l3.4 1v-1zM309.4 243.7l3.4 1h-3.4z"/>
<path d="M305.2 243.7l3.4 1v-1zM305.2 243.7l3.4 1h-3.4z"/>
<path d="M310.6 244.7h2.2zM310.6 244.7h2.2z"/>
<path d="M305.2 244.7h1.9zM305.2 244.7h2.1z"/>
<path d="M310.9 244.7h1.9zM310.9 244.7h1.9z"/>
<path d="M305.2 244.7h1.8zM305.2 244.7h1.9z"/>
<path d="M311 244.7l1.8 .1v-.1zM311 244.7l1.8 .1h-1.6z"/>
<path d="M305.2 244.7l1.6 .1 .2-.1zM305.2 244.7l1.6 .1h-1.6z"/>
<path d="M311.2 244.8l1.6 .2v-.2zM311.2 244.8l1.6 .2h-1.5z"/>
<path d="M305.2 244.8l1.5 .2 .1-.2zM305.2 244.8l1.5 .2h-1.5z"/>
<path d="M311.3 245l1.5 .1v-.1zM311.3 245l1.5 .1h-1.4z"/>
<path d="M305.2 245l1.3 .1 .2-.1zM305.2 245l1.3 .1h-1.3z"/>
<path d="M311.4 245.1l1.4 .1v-.1zM311.4 245.1l1.4 .1h-1.3z"/>
<path d="M305.2 245.1l1.3 .1v-.1zM305.2 245.1l1.3 .1h-1.3z"/>
<path d="M311.5 245.2l1.3 .1v-.1zM311.5 245.2l1.3 .1h-1.1z"/>
<path d="M305.2 245.2l1.1 .1 .2-.1zM305.2 245.2l1.1 .1h-1.1z"/>
<path d="M307.3 245.5h1.3zM307.3 245.5h1.3zM307.3 245.5h1.3zM307.2 245.5h1.4z"/>
<path d="M311.7 245.3l1.1 .3v-.3zM311.7 245.3l1.1 .3h-1.1z"/>
<path d="M305.2 245.3l1.1 .3v-.3zM305.2 245.3l1.1 .3h-1.1z"/>
<path d="M307.2 245.5l1.4 .1v-.1zM307.2 245.5l1.4 .1h-1.4zM307.2 245.6h1.4zM307.2 245.6h1.4zM307.2 245.6h1.4zM307.2 245.6h1.4zM307.1 245.6h1.5z"/>
<path d="M307.2 245.6h1.4zM307.1 245.6h1.5zM307.1 245.6h1.5z"/>
<path d="M307.1 245.6l1.5 .1v-.1zM307.1 245.6l1.5 .1h-1.5z"/>
<path d="M311.7 245.6l1.1 .1v-.1zM311.7 245.6l1.1 .1h-1.1z"/>
<path d="M305.2 245.6l1.1 .1v-.1zM305.2 245.6l1.1 .1h-1.1z"/>
<path d="M307.1 245.7h1.5zM307.1 245.7h1.5z"/>
<path d="M311.7 245.7l1.1 1.6v-1.6zM311.7 245.7l1.1 1.6h-1.1z"/>
<path d="M307.1 245.7l1.5 1.6v-1.6zM307.1 245.7l1.5 1.6h-1.5z"/>
<path d="M307.1 247.3l1.5 .1v-.1zM307.1 247.3l1.5 .1h-1.5z"/>
<path d="M311.7 247.3l1.1 .1v-.1zM311.7 247.3l1.1 .1h-1.1z"/>
<path d="M307.1 247.4l1.5 .1v-.1zM307.1 247.4l1.5 .1h-1.5z"/>
<path d="M311.7 247.4l1.1 .2v-.2zM311.7 247.4l1.1 .2h-1.1z"/>
<path d="M307.1 247.5l1.6 .3-.1-.3zM307.1 247.5l1.6 .3h-1.6z"/>
<path d="M311.7 247.6l1.1 .2v-.2zM311.7 247.6l1.1 .2h-1.3z"/>
<path d="M307.1 247.8l1.8 .1-.2-.1zM307.1 247.8l1.8 .1h-1.8z"/>
<path d="M311.5 247.8l1.3 .1v-.1zM311.5 247.8l1.3 .1h-1.4z"/>
<path d="M307.1 247.9l1.9 .1-.1-.1zM307.1 247.9l1.9 .1h-1.9z"/>
<path d="M311.4 247.9l1.4 .1v-.1zM311.4 247.9l1.4 .1h-1.5z"/>
<path d="M307.1 248l2 .1-.1-.1zM307.1 248l2 .1h-2z"/>
<path d="M311.3 248l1.5 .1v-.1zM311 248.1l.3-.1 1.5 .1z"/>
<path d="M307.1 248.1h2.1zM307.1 248.1h2.1z"/>
<path d="M311 248.1l1.8 .2v-.2zM311 248.1l1.8 .2h-1.9z"/>
<path d="M307.1 248.1l2.3 .2-.2-.2zM307.1 248.1l2.3 .2h-2.3z"/>
<path d="M310.9 248.3h1.9zM310.6 248.3h2.2z"/>
<path d="M307.1 248.3h2.5zM307.1 248.3h2.5z"/>
<path d="M305.2 245.7l1.1 2.6v-2.6zM305.2 245.7l1.1 2.6h-1.1z"/>
<path d="M305.2 248.3l7.6 1.4v-1.4zM305.2 248.3l7.6 1.4h-7.6z"/>
<path d="M309.4 245.5h1.2zM309.4 245.5h1.2z"/>
<path d="M309.4 245.5h1.4zM309.4 245.5h1.4z"/>
<path d="M309.4 245.5l1.4 .1v-.1zM309.4 245.5l1.4 .1h-1.4zM309.4 245.6h1.4zM309.4 245.6h1.4zM309.4 245.6h1.4zM309.4 245.6h1.4z"/>
<path d="M309.4 245.6h1.5zM309.4 245.6h1.5zM309.4 245.6h1.5zM309.4 245.6h1.5z"/>
<path d="M309.4 245.6l1.5 .1v-.1zM309.4 245.6l1.5 .1h-1.5zM309.4 245.7h1.5zM309.4 245.7h1.5z"/>
<path d="M309.4 245.7l1.5 1.6v-1.6zM309.4 245.7l1.5 1.6h-1.5zM309.4 247.3h1.5zM309.4 247.3h1.5zM309.4 247.3h1.5zM309.4 247.3h1.5zM309.4 247.3h1.5zM309.4 247.3h1.5z"/>
<path d="M309.4 247.3l1.4 .1 .1-.1zM309.4 247.3l1.4 .1h-1.3zM309.5 247.4h1.3zM309.5 247.4h1.3zM309.5 247.4h1.3zM309.5 247.4h1.3zM309.5 247.4h1.3zM309.5 247.4h1.3z"/>
<path d="M309.5 247.4h1.3zM309.5 247.4h1.1zM309.6 247.4h1zM309.6 247.4h1z"/>
</g>
<g fill="none" stroke="#e03c31" stroke-width=".25">
<path d="M305.2 242.2h7.6v7.5h-7.6zM306.3 245.7v2.6h.8v-2.6M307.3 244.7h1.3v-1h.8v1h1.2M307.3 245.5h1.3v1.8M307.4 245.5l-.2 .2M307.4 244.6a1.08 1.08 0 0 0-1.1 1.1M308.6 247.2a1.08 1.08 0 0 0 1.1 1.1M309.5 247.2l.2 .2M309.6 248.3h1M309.6 247.4h1M310.6 245.5h-1.2v1.8M310.7 244.6a1.08 1.08 0 0 1 1.1 1.1"/>
<path d="M310.7 245.5l.2 .2M310.9 247.2l-.2 .2M310.9 245.7v1.6M311.7 245.7v1.6M311.8 247.2a1.08 1.08 0 0 1-1.1 1.1"/>
</g>
<g fill="none" stroke="#767676" stroke-width=".19">
<path d="M80.6 79.1v20.8M115.3 79.7l8.5 10.5h22M217.9 79.1v20.8M82.3 99.2h133.9M224.8 96.5h18v5.6h-18zM233.3 96.5v5.6M277.1 90h-56.2v-9.9v19.2h3.9M224.5 125.6h-55.2l-18.4 8.6M75.1 146h24.8l16.8 29.5M75.6 153.3h21.3l8.5 11M133.9 153l30.7 111.5M215.4 142.6l-23.5 23.6"/>
<path d="M216.2 144.3a92.9 92.9 0 0 1 26 62.7M35.6 179.4h41.5l27.9 20.7M106.4 165.7l1.6 1.9M117.6 177l1 1.8M228.3 173.2v25.8M116.5 182.5l65.5 52.6M192 199h37M69.7 208.8h9.4M69.7 201.8h33.3M70.4 203.6v3.4M106.4 201.2l1.7 1.2M107.2 206v11.7"/>
<path d="M109 217h38.4M149.2 209.5v8.2M151 217h38.5M187.1 207.2h1.7M190.6 205.9v2M190.6 207.2h1.4M191.3 205.9v11.8M192 205.9v2M192 204.6h37M193.8 207.2h4.6M219.3 208.8h23.5M228.3 200.8v2"/>
<path d="M242.1 210.6a92 92 0 0 1-25.9 62.6M303.3 220.5h99.9v12.7h-99.9zM303.3 226.7h99.9M313.2 226.7v6.5M191.9 251.3l23.5 23.6"/>
</g>
<g fill="#767676" stroke="#767676" stroke-width=".19">
<path d="M149.2 135l1.5-1 .3 .5z"/>
<path d="M107.2 217l1.8-.4v.7z"/>
<path d="M147.4 216.6l1.8 .4-1.8 .3z"/>
<path d="M149.2 217l1.8-.4v.7z"/>
<path d="M189.5 216.6l1.8 .4-1.8 .3z"/>
<path d="M188.8 206.9l1.8 .3-1.8 .3z"/>
<path d="M192 207.2l1.8-.3v.6z"/>
<path d="M228 202.8h.6l-.3 1.8z"/>
<path d="M228.3 199l.3 1.8h-.6z"/>
<path d="M107.7 167.9l.4-.4 .9 1.5z"/>
<path d="M105.4 164.3l1.3 1.2-.5 .3z"/>
<path d="M118.4 178.9l.5-.2 .6 1.6z"/>
<path d="M116.7 175.5l1.2 1.4-.6 .3z"/>
<path d="M241.8 207h.6l-.2 1.8z"/>
<path d="M214.9 143.1l1.5 1-.5 .4z"/>
<path d="M215.9 273l.5 .4-1.5 1z"/>
<path d="M242.2 208.8l.2 1.8h-.6z"/>
<path d="M70.4 201.8l.3 1.8h-.6z"/>
<path d="M70.1 207h.6l-.3 1.8z"/>
<path d="M108.2 202.2l1.3 1.2-1.5-.7z"/>
<path d="M105 200.1l1.6 .8-.4 .5z"/>
<path d="M182.2 234.8l1.2 1.4-1.5-.9z"/>
<path d="M115.2 181.3l1.5 .9-.4 .5z"/>
<path d="M164.3 264.5l.7-.1 .1 1.8z"/>
<path d="M133.4 151.4l.7 1.6-.5 .1z"/>
<path d="M80.6 99.2l1.7-.3v.7z"/>
<path d="M216.2 98.9l1.7 .3-1.7 .4z"/>
<path d="M220.9 78.5l.3 1.6h-.6z"/>
<path d="M114.3 78.5l1.3 1.1-.5 .4z"/>
</g>
<text font-size="6.9" x="334.4" y="278">A2</text>
<g font-size="3.9">
<text x="234.6" y="100.7">0.05</text>
<text x="171.3" y="120.1">Free space for cable installation</text>
<text x="171.5" y="124.8">Ø33 x 100mm</text>
</g>
<g font-size="3.4">
<text x="126" y="89.4">M8 TAP DP15</text>
<text x="225" y="89.3">Surface on which the robot is fitted</text>
<text x="145.4" y="98.4">Ø196</text>
<text x="74.9" y="145.3">4x M8 TAP DP15</text>
<text x="75.6" y="152.4">4x Ø8.5 HOLE</text>
<text x="135.6" y="156.4" transform="rotate(75 135.6 156.4)">PCD 170</text>
<text x="234.8" y="170.7" transform="rotate(68 234.8 170.7)">45°</text>
<text x="35.4" y="178.7">Ø8 FG8</text>
<text x="54.8" y="178.7">PIN HOLE DP8</text>
<text x="227.6" y="180" transform="rotate(-90 227.6 180)">DP8</text>
<text x="125.2" y="188.5" transform="rotate(39 125.2 188.5)">PCD 125</text>
<text x="227.6" y="196.7" transform="rotate(-90 227.6 196.7)">8 FG8</text>
<text x="69.7" y="209.9" transform="rotate(-90 69.7 209.9)">10</text>
<text x="196.1" y="206.5">2</text>
<text x="126.4" y="216.3">60</text>
<text x="168.4" y="216.3">60</text>
<text x="304.4" y="224.8">NOTE</text>
<text x="309.6" y="230.7">1)</text>
<text x="314.6" y="230.9">This drawing is a &quot;Base set-up&quot; drawing.</text>
<text x="334.8" y="242.8">Base set-up_RB10-1300E/RB16-900E(E-Version)</text>
<text x="233.4" y="246.4" transform="rotate(-68 233.4 246.4)">45°</text>
<text x="362.2" y="251.6">-</text>
<text x="398.7" y="251.6">-</text>
<text x="336.9" y="262.7">1:1</text>
<text x="358.8" y="262.7">-</text>
<text x="375.7" y="260.2">T.K AHN</text>
<text x="391.7" y="260.2">2024.01.18</text>
<text x="381.3" y="267.2">-</text>
<text x="398.7" y="267.2">-</text>
<text x="375.4" y="274.2">J.W HEO</text>
<text x="391.7" y="274.2">2024.01.18</text>
<text x="358.8" y="276.6">-</text>
<text x="378.2" y="281">1 of 1</text>
</g>
<g font-size="2.9">
<text x="348.6" y="15.4">REVISIONS</text>
<text x="308.7" y="21.1">ECN</text>
<text x="320.9" y="21.1">부호</text>
<text x="332.5" y="21.1">날짜</text>
<text x="358.3" y="21.1">내용</text>
<text x="382.3" y="21.1">수정자</text>
<text x="396.5" y="21.1">승인자</text>
</g>
<g font-size="2.4">
<text x="311" y="26.5">-</text>
<text x="323.3" y="26.5">-</text>
<text x="329.7" y="26.5">2022.00.00</text>
<text x="344" y="26.5">-</text>
<text x="386.2" y="26.5">-</text>
<text x="396.4" y="26.5">J.W HEO</text>
</g>
<g font-size="2.4" fill="#00b800">
<text x="46.5" y="176.3">+0.03</text>
<text x="46.5" y="178.7">+0.008</text>
<text x="225.2" y="188.3" transform="rotate(-90 225.2 188.3)">+0.03</text>
<text x="227.6" y="188.3" transform="rotate(-90 227.6 188.3)">+0.008</text>
</g>
<text font-size="2.4" fill="#00bfff" x="69.7" y="206.7" transform="rotate(-90 69.7 206.7)">±0.05</text>
<g font-size="1.7">
<text x="332.7" y="239.4">PART NAME</text>
<text x="332.7" y="248">DRAWING NO.</text>
<text x="391.8" y="248">Rev</text>
<text x="332.9" y="256.8">SCALE</text>
<text x="346.7" y="256.8">MATERIAL</text>
<text x="374.4" y="256.8">DRN. BY</text>
<text x="305.7" y="260.5">REPRODUCED WITHOUT PRIOR</text>
<text x="306.7" y="258.3">THIS DRAWING MAY NOT BE</text>
<text x="309.8" y="262.5">WRITTEN APPROVAL.</text>
<text x="374.5" y="263.6">CHK'D. BY</text>
<text x="310" y="268.1">TOLERANCE UNLESS</text>
<text x="309" y="270.1">OTHERWISE SPECIFIED:</text>
<text x="310.8" y="272.1">XXX :</text>
<text x="311.5" y="274.3">XX :</text>
<text x="321.2" y="274.3">±0.1</text>
<text x="321.5" y="272.1">±0.2</text>
<text x="332.9" y="270.6">SIZE</text>
<text x="346.7" y="270.6">REFERENCE</text>
<text x="374.5" y="270.6">APPR'D BY</text>
<text x="311.3" y="280.5">ANGLE :</text>
<text x="311.4" y="278.5">X.X :</text>
<text x="312" y="276.3">X :</text>
<text x="320" y="278.5">±0.05</text>
<text x="320.4" y="280.5">±0.5°</text>
<text x="320.7" y="276.3">±0.1</text>
<text x="374.4" y="277.1">Page</text>
<text x="313.9" y="284.7">단위 : MM</text>
<text x="343.9" y="284.5">COPYRIGHT (C) RAINBOW ROBOTICS CORP. ALL RIGHTS RESERVED.</text>
</g>
</svg>
